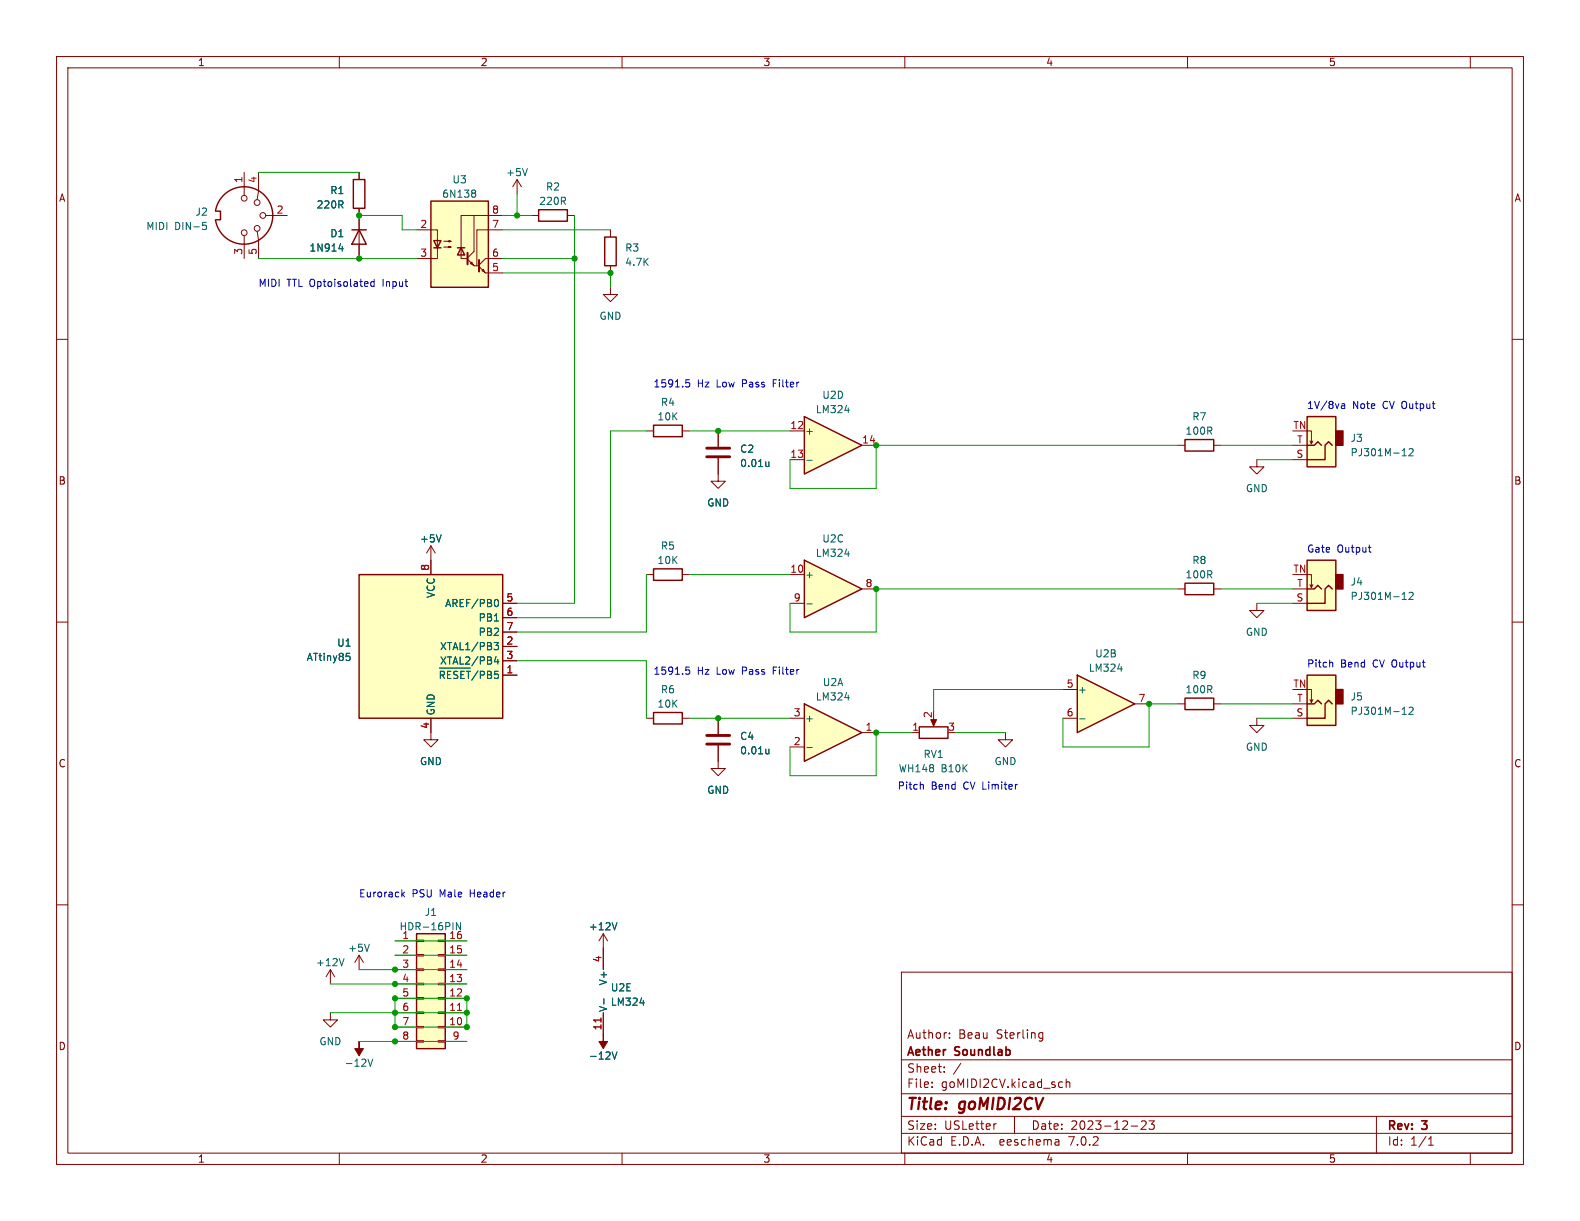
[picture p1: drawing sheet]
<svg xmlns="http://www.w3.org/2000/svg" width="279mm" height="216mm" viewBox="0 0 279 216" stroke-linecap="round" stroke-linejoin="round" font-family="sans-serif">
<g fill="none" stroke="#840000" stroke-width=".18">
<path d="M10 10h259.4v195.9h-259.4zM12 12h255.4v191.9h-255.4zM60 10v2M110 10v2M160 10v2M210 10v2M260 10v2M10 60h2M267.4 60h2M114.3 76.2h1.3M120.6 76.2h1.3M10 110h2"/>
<path d="M114.3 101.6h1.3M120.6 101.6h1.3M267.4 110h2M10 160h2M267.4 160h2M58.4 179.1v1.2h1.3l-1.3 1.3-1.3-1.3h1.3M58.4 171.5l-.7 1.2M58.4 171.5v2.5M58.4 171.5l.8 1.2M106.7 165.1v6.4M106.7 179.1v3.8M106.7 165.1l-.8 1.3"/>
<path d="M106.7 165.1l.7 1.3M159.4 171.9h108v32h-108zM159.4 197.4h108M159.4 193.4h108M159.4 187.4h108M164.8 192.2v.1M164.8 191.4v.1M167 189.5v.1M167 188.7v.1M167.9 183.5v.1M167.9 182.7v.1M176.2 198.7l-.3 .1"/>
<path d="M179.4 197.4v3M183.8 183.5h.6M183.8 182.7h.6M184.4 182.6v1.2l-.3 .3-.3-.1M187.5 191.3l.4 .1M187.9 192.2l-.4 .1M188.5 191.4l.3-.1 .3 .1 .1 .9M188.5 190.8v1.5M200 199.1h1.2M201.8 198.3l.6-.1 .2 .1 .1 .3-.9 1.1h.9M203.2 198.2h.9l-.5 .6 .4 .1v.7l-.2 .1h-.4l-.2-.1M243.4 197.4v6.5"/>
<path d="M60 203.9v2M110 203.9v2M159.4 200.4h108M160 203.9v2M187 201.5l.3 .2v.8M187.3 202.4l-.5 .1M187.3 201.9h-.5M210 203.9v2M252.6 202.5h.9M252.6 201.4l.4-.4v1.5M260 203.9v2"/>
</g>
<path d="M115.6 75.2h5v2h-5zM115.6 100.6h5v2h-5z" fill="none" stroke="#840000" stroke-width=".25"/>
<path d="M60.8 169.5l-.4 1.3M106.8 176.6v1M109.1 163.1l-.4 1.3M113.2 177.3h.7M108.3 186l.4 1.3 .4-1.3" fill="none" stroke="#006464" stroke-width=".18"/>
<path d="M106.3 180v.7" fill="none" stroke="#a90000" stroke-width=".18"/>
<path d="M106.7 182.9v1.3h.7l-.7 1.2-.8-1.2h.8z" fill="#840000" stroke="#840000" stroke-width=".18"/>
<path d="M190.5 119.4l10.2 5.1-10.2 5z" fill="#ffffc2"/>
<path d="M190.5 119.4l10.2 5.1-10.2 5zM73.7 165.1h5v20.3h-5z" fill="none" stroke="#840000" stroke-width=".25"/>
<g fill="none" stroke="#840000" stroke-width=".18">
<path d="M127 76.2v2.8M127 81v2.8M188 121.9h2.5M188 127h2.5M200.7 124.5h2.5M69.8 166.4h3.9M69.8 179.1h3.9M69.8 176.5h3.9M69.8 174h3.9M69.8 171.5h3.9M69.8 168.9h3.9M73.7 178.9h1.2v.3h-1.2z"/>
<path d="M73.7 176.4h1.2v.3h-1.2zM73.7 173.9h1.2v.2h-1.2zM73.7 171.3h1.2v.3h-1.2zM73.7 168.8h1.2v.2h-1.2zM73.7 166.2h1.2v.3h-1.2zM77.5 178.9h1.2v.3h-1.2zM77.5 176.4h1.2v.3h-1.2zM77.5 173.9h1.2v.2h-1.2zM77.5 171.3h1.2v.3h-1.2zM77.5 168.8h1.2v.2h-1.2zM77.5 166.2h1.2v.3h-1.2zM78.7 166.4h3.8"/>
<path d="M78.7 179.1h3.8M78.7 176.5h3.8M78.7 174h3.8M78.7 171.5h3.8M78.7 168.9h3.8M69.8 181.6h3.9M69.8 184.2h3.9M73.7 184h1.2v.3h-1.2zM73.7 181.5h1.2v.2h-1.2zM77.5 184h1.2v.3h-1.2zM77.5 181.5h1.2v.2h-1.2zM78.7 181.6h3.8"/>
<path d="M78.7 184.2h3.8"/>
</g>
<path d="M136 81.7v.8M136 82.4l-.4 .1M197.7 118.3h.8M190.9 127.1h1M81.4 163.1v1.3l-.7-1.3v1.3" fill="none" stroke="#006464" stroke-width=".18"/>
<path d="M125 79.2h4M125 80.8h4" fill="none" stroke="#840000" stroke-width=".51"/>
<path d="M73.7 165.1h5v20.3h-5z" fill="#ffffc2" stroke="#ffffc2" stroke-width=".18"/>
<path d="M80.9 178.7h.7" fill="none" stroke="#a90000" stroke-width=".18"/>
<path d="M142.2 124.5l10.2 5-10.2 5.1z" fill="#ffffc2"/>
<path d="M142.2 124.5l10.2 5-10.2 5.1z" fill="none" stroke="#840000" stroke-width=".25"/>
<path d="M139.7 132.1h2.5M139.7 127h2.5M152.4 129.5h2.5" fill="none" stroke="#840000" stroke-width=".18"/>
<path d="M142.7 132.2h.9M149.4 123.4h.8" fill="none" stroke="#006464" stroke-width=".18"/>
<path d="M142.2 73.7l10.2 5-10.2 5.1z" fill="#ffffc2"/>
<path d="M142.2 73.7l10.2 5-10.2 5.1z" fill="none" stroke="#840000" stroke-width=".25"/>
<path d="M139.7 76.2h2.5M152.4 78.7h2.5M127 83.8v1.3h1.3l-1.3 1.3-1.3-1.3h1.3M139.7 81.3h2.5" fill="none" stroke="#840000" stroke-width=".18"/>
<path d="M149.4 72.6h.8M142.7 81.4h.9" fill="none" stroke="#006464" stroke-width=".18"/>
<path d="M142.2 99.1l10.2 5-10.2 5.1z" fill="#ffffc2"/>
<g fill="none" stroke="#840000" stroke-width=".25">
<path d="M38.1 37.3a5.1 5.1 0 0 1 7.8-3.5 5.1 5.1 0 0 1 0 8.6 5.1 5.1 0 0 1-7.8-3.5M38.2 37.3h.8v1.6h-.8M62.5 31.8h2v5h-2zM76.2 35.6h10.2v15.2h-10.2zM95.2 37.1h5.1v2h-5.1zM62.2 40.6h2.6M63.5 40.6l1.3 2.6h-2.6zM76.7 42.5h1.3l-.7 1.3zM76.7 43.8h1.3M80.9 43.8h1.3M81.5 43.8l.7 1.3h-1.3zM106.9 41.9h2.1v5.1h-2.1z"/>
<path d="M209.5 77.7h5.1v2.1h-5.1zM231.1 73.7h5.1v8.9h-5.1zM231.1 78.7h1.3l.6-.6 .7 .6M235.6 78.7l-.7-.6-.6 .6v2.6h-3.2M142.2 99.1l10.2 5-10.2 5.1zM231.1 99.1h5.1v8.9h-5.1zM63.5 101.6h25.4v25.4h-25.4zM209.5 103.1h5.1v2.1h-5.1zM231.1 119.4h5.1v8.9h-5.1zM231.1 104.1h1.3l.6-.6 .7 .6M235.6 104.1l-.7-.6-.6 .6v2.6h-3.2M115.6 126h5v2h-5z"/>
<path d="M162.6 128.5h5v2.1h-5zM209.5 123.4h5.1v2.1h-5.1zM231.1 124.5h1.3l.6-.7 .7 .7M235.6 124.5l-.7-.7-.6 .7v2.5h-3.2"/>
</g>
<g fill="none" stroke="#840000" stroke-width=".18">
<path d="M43.2 30.5v4M45.7 30.5v3.3l-.2 1.5M47 38.1h3.8M63.5 30.5v1.3M63.5 36.8v8.9M83.8 38.1h-2.3v7.6h1M88.9 38.1h-5.1v6.4l-1.1 1.1M91.4 31.8l-.7 1.2M91.4 31.8v2.5M91.4 31.8l.8 1.2M94 38.1h1.2M100.3 38.1h1.3"/>
<path d="M43.2 41.7v4M45.5 40.9l.2 1.5v3.3M73.7 40.6h3.6v5.1h-3.6M78.5 43.7h1.3l-.4 .1v-.2l.4 .1M78.5 42.7h1.3l-.4 .1v-.3l.4 .2M82.7 45.8l1.1 1.2h.7M83.2 46.6l.2-.2 .3 .5zM84.7 47.1l1.2 1.2h3M85.5 47.6l.2 .5-.5-.2zM88.9 40.6h-4.6v6.4M88.9 45.7h-3l-1.2 1.2M107.9 50.8v1.3h1.3l-1.3 1.2-1.2-1.2h1.2"/>
<path d="M107.9 40.6v1.3M107.9 47v1.3M127 76.2v2.8M208.3 78.7h1.2M214.6 78.7h1.3M228.6 78.7h2.5M231.1 76.2h.8v2.3l.3-.5M231.6 78l.3 .5M76.2 96.5v5.1M76.2 96.5l-.8 1.3M76.2 96.5l.8 1.3M127 81v2.8"/>
<path d="M222.2 81.3v1.3h1.3l-1.3 1.2-1.2-1.2h1.2M228.6 81.3h2.5M88.9 106.7h2.5M88.9 119.4h2.5M88.9 114.3h2.5M88.9 116.8h2.5M88.9 109.2h2.5M88.9 111.8h2.5M139.7 101.6h2.5M139.7 106.7h2.5M152.4 104.1h2.5M208.3 104.1h1.2"/>
<path d="M214.6 104.1h1.3M222.2 106.7v1.3h1.3l-1.3 1.2-1.2-1.2h1.2M228.6 104.1h2.5M228.6 106.7h2.5M231.1 101.6h.8v2.3l.3-.5M231.6 103.4l.3 .5M76.2 127v3.8h1.3l-1.3 1.3-1.3-1.3h1.3M114.3 127h1.3M120.6 127h1.3M127 131.8v4.1h1.3l-1.3 1.3-1.3-1.3h1.3M127 127v2.8M161.3 129.5h1.3"/>
<path d="M165.1 127v1M177.8 129.5v1.3h1.3l-1.3 1.3-1.3-1.3h1.3M208.3 124.5h1.2M214.6 124.5h1.3M222.2 127v1.3h1.3l-1.3 1.2-1.2-1.2h1.2M228.6 127h2.5M228.6 124.5h2.5M231.1 121.9h.8v2.3l.3-.5M231.6 123.7l.3 .5M63.5 168.9l-.8 1.3M63.5 168.9v2.6M63.5 168.9l.8 1.3"/>
<path d="M106.7 167.6v3.9M106.7 179.1v3.8"/>
<circle cx="43.2" cy="35.1" r=".51"/>
<circle cx="45.5" cy="35.8" r=".51"/>
<circle cx="46.5" cy="38.1" r=".51"/>
<circle cx="43.2" cy="41.1" r=".51"/>
<circle cx="45.5" cy="40.4" r=".51"/>
</g>
<g fill="none" stroke="#006464" stroke-width=".18">
<path d="M35.9 39.3h.6M36 39.8h.3l.2 .2-.1 .5-.4 .1M83.9 33.6l.2 .2-.2 .4 .2 .2v.2l-.2 .3M93.3 29.8l-.5 1.3M59.9 44h.8M60.5 43.6v.8M249.2 79.4l.5-.1 .2 .4-.8 .9h.8M78 94.6l-.4 1.2M136 81.7v.8M136 82.4l-.4 .1M149.4 98h.8M248 80.6h.7"/>
<path d="M61.3 115.5h.6M61.7 116l.2 .2v.4l-.2 .2M77.7 118.1h5.5M78.6 118.9l-.2-.2h-.5v1.3M79.7 118.7h-.6v1.3M81 118.8l-.5-.1-.3 .2M82.1 118.7h-.6v1.3M82.5 118.7h.7M82.8 118.7v1.3M84.5 118.6l-1.1 1.7M85.7 118.9l-.3-.2h-.5v1.3M86.9 118.9l-.3-.2h-.4v1.3"/>
<path d="M87.4 113.6h.8l-.5 .5 .4 .1v.6l-.2 .1-.5-.1M87.4 109.8h.8M87.6 106.1l.1-.1a.68 .68 0 0 1 .5 .6 .68 .68 0 0 1-.5 .7l-.1-.1M87.7 116.1l-.3 .9h.8M88 116.6v.8M88.1 118.7h-.6l-.1 .6M142.7 106.8h.9M248 106h.7M249.2 104.8l.5-.1 .2 .4-.8 .9h.8M136 132.5v.8M136 133.2l-.4 .1M248 126.3h.7"/>
<path d="M249.2 125.2l.5-.2 .2 .4-.8 .9h.8M65.3 167l-.4 1.2M106.8 176.6v1M109.1 163.1l-.4 1.3M113.2 177.3h.7M65.1 187.3l.4 1.2 .4-1.2M108.3 186l.4 1.3 .4-1.3"/>
</g>
<g fill="#840000" stroke="#840000" stroke-width=".18">
<path d="M63.5 184.2v1.2h.8l-.8 1.3-.8-1.3h.8z"/>
<path d="M164.6 127.3h1l-.5 1.1z"/>
</g>
<g fill="#ffffc2" stroke="#ffffc2" stroke-width=".18">
<path d="M231.1 119.4h5.1v8.9h-5.1z"/>
<path d="M231.1 99.1h5.1v8.9h-5.1z"/>
<path d="M63.5 101.6h25.4v25.4h-25.4z"/>
<path d="M231.1 73.7h5.1v8.9h-5.1z"/>
<path d="M76.2 35.6h10.2v15.2h-10.2z"/>
</g>
<g fill="#840000" stroke="#840000" stroke-width=".25">
<path d="M236.2 121.9h1.3v2.6h-1.3z"/>
<path d="M236.2 101.6h1.3v2.5h-1.3z"/>
<path d="M236.2 76.2h1.3v2.5h-1.3z"/>
</g>
<path d="M125 130h4M125 131.6h4" fill="none" stroke="#840000" stroke-width=".51"/>
<path d="M82.7 44.7v2M84.7 46v2" fill="none" stroke="#840000" stroke-width=".36"/>
<g fill="none" stroke="#0000c2" stroke-width=".18">
<path d="M66.2 49.4v1.2M66.2 49.9l-.4-.1-.2 .2 .1 .6h.5M121.3 67.2h.6M121.4 67.6h.3l.3 .3-.1 .4-.5 .1M237.2 72.1l.2 .1h.4M237.2 71.4h.5l.1 .8M237.8 71.7l-.4 .1-.2 .1M242 96.8h.4M242.3 97.6h.1M121.3 118h.6M121.4 118.4h.3l.3 .3-.1 .4-.5 .1M235.5 117.1l.2 .2v.7"/>
<path d="M163.1 138.7l.2 .2v.6M179.8 138.7h.1M71.2 158.1l.3 .5M71.5 157.7l-.4 .5"/>
</g>
<g fill="none" stroke="#009600" stroke-width=".18">
<path d="M45.7 30.5h17.8M63.5 38.1h7.6v2.5h2.6M88.9 38.1h5.1M91.4 34.3v3.8M101.6 38.1v68.6h-10.2M45.7 45.7h28M88.9 45.7h12.7M88.9 48.3h19v2.5M88.9 40.6h19M114.3 76.2h-6.4v33h-16.5M121.9 76.2h17.8M208.3 78.7h-53.4v7.7h-15.2v-5.1"/>
<path d="M215.9 78.7h12.7M222.2 81.3h6.4M91.4 116.8h22.9v10.2M114.3 101.6v10.2h-22.9M121.9 101.6h17.8M208.3 104.1h-53.4v7.7h-15.2v-5.1M215.9 104.1h12.7M222.2 106.7h6.4M121.9 127h17.8M161.3 129.5h-6.4v7.7h-15.2v-5.1M168.9 129.5h8.9M188 121.9h-22.9v3.8"/>
<path d="M208.3 124.5h-5.1v7.6h-15.2v-5.1M215.9 124.5h12.7M222.2 127h6.4M58.4 174h24.1M58.4 179.1h24.1M63.5 171.5h19M69.8 176.5h12.7v5.1h-12.7zM69.8 168.9h12.7M69.8 166.4h12.7M63.5 184.2h19"/>
</g>
<path d="M106.3 180v.7" fill="none" stroke="#a90000" stroke-width=".18"/>
<g fill="#009600" stroke="#009600" stroke-width=".18">
<circle cx="82.5" cy="181.6" r=".46"/>
<circle cx="82.5" cy="179.1" r=".46"/>
<circle cx="69.8" cy="184.2" r=".46"/>
<circle cx="69.8" cy="171.5" r=".46"/>
<circle cx="69.8" cy="174" r=".46"/>
<circle cx="82.5" cy="176.5" r=".46"/>
<circle cx="69.8" cy="181.6" r=".46"/>
<circle cx="69.8" cy="179.1" r=".46"/>
<circle cx="69.8" cy="176.5" r=".46"/>
<circle cx="154.9" cy="129.5" r=".46"/>
<circle cx="154.9" cy="78.7" r=".46"/>
<circle cx="154.9" cy="104.1" r=".46"/>
<circle cx="127" cy="76.2" r=".46"/>
<circle cx="127" cy="127" r=".46"/>
<circle cx="63.5" cy="45.7" r=".46"/>
<circle cx="63.5" cy="38.1" r=".46"/>
<circle cx="101.6" cy="45.7" r=".46"/>
<circle cx="91.4" cy="38.1" r=".46"/>
<circle cx="107.9" cy="48.3" r=".46"/>
<circle cx="203.2" cy="124.5" r=".46"/>
</g>
<g font-size="2.8" fill="#840000">
<text x="160.4" y="196.7">Title:</text>
<text x="169.8" y="196.7">goMIDI2CV</text>
</g>
<g font-size="2.1" fill="#840000">
<text x="160.4" y="183.8">Author:</text>
<text x="169.5" y="183.8">Beau</text>
<text x="176.2" y="183.8">Sterling</text>
<text x="160.4" y="189.8">Sheet:</text>
<text x="160.4" y="187">Aether</text>
<text x="168.6" y="189.8">/</text>
<text x="169" y="187">Soundlab</text>
<text x="160.4" y="192.5">File:</text>
<text x="166.4" y="192.5">goMIDI2CV.kicad_sch</text>
<text x="160.4" y="202.7">KiCad</text>
<text x="160.4" y="199.9">Size:</text>
<text x="167" y="199.9">USLetter</text>
<text x="168.1" y="202.7">E.D.A.</text>
<text x="176.8" y="202.7">eeschema</text>
<text x="182.4" y="199.9">Date:</text>
<text x="189.1" y="202.7">7.0.2</text>
<text x="189.3" y="199.9">2023-12-23</text>
<text x="245.4" y="200.1">Rev:</text>
<text x="245.4" y="202.7">Id:</text>
<text x="249.4" y="202.7">1/1</text>
<text x="251.6" y="200.1">3</text>
</g>
<g font-size="1.8" fill="#840000">
<text x="35" y="11.8">1</text>
<text x="85" y="11.8">2</text>
<text x="135" y="11.8">3</text>
<text x="185" y="11.8">4</text>
<text x="235" y="11.8">5</text>
<text x="10.4" y="35.8">A</text>
<text x="267.8" y="35.8">A</text>
<text x="10.3" y="85.8">B</text>
<text x="267.7" y="85.8">B</text>
<text x="10.3" y="135.8">C</text>
<text x="267.7" y="135.8">C</text>
<text x="10.3" y="185.8">D</text>
<text x="267.7" y="185.8">D</text>
<text x="35" y="205.7">1</text>
<text x="85" y="205.7">2</text>
<text x="135" y="205.7">3</text>
<text x="185" y="205.7">4</text>
<text x="235" y="205.7">5</text>
</g>
<g font-size="1.8" fill="#a90000">
<text x="42.9" y="32.4" transform="rotate(-90 42.9 32.4)">1</text>
<text x="45.5" y="32.4" transform="rotate(-90 45.5 32.4)">4</text>
<text x="48.9" y="37.8">2</text>
<text x="74.3" y="40.4">2</text>
<text x="87" y="40.4">7</text>
<text x="87" y="37.8">8</text>
<text x="42.9" y="45.1" transform="rotate(-90 42.9 45.1)">3</text>
<text x="45.5" y="45.1" transform="rotate(-90 45.5 45.1)">5</text>
<text x="74.3" y="45.5">3</text>
<text x="87" y="45.5">6</text>
<text x="87" y="48">5</text>
<text x="139.7" y="75.9">12</text>
<text x="228.7" y="75.9">TN</text>
<text x="139.7" y="81">13</text>
<text x="152.4" y="78.5">14</text>
<text x="229.2" y="81">S</text>
<text x="229.3" y="78.5">T</text>
<text x="75.9" y="101" transform="rotate(-90 75.9 101)">8</text>
<text x="139.7" y="101.3">10</text>
<text x="228.7" y="101.3">TN</text>
<text x="89.5" y="106.4">5</text>
<text x="140.3" y="106.4">9</text>
<text x="153" y="103.9">8</text>
<text x="229.2" y="106.4">S</text>
<text x="229.3" y="103.9">T</text>
<text x="89.5" y="109">6</text>
<text x="89.5" y="111.5">7</text>
<text x="89.5" y="119.1">1</text>
<text x="89.5" y="114">2</text>
<text x="89.5" y="116.6">3</text>
<text x="188.6" y="121.7">5</text>
<text x="201.3" y="124.2">7</text>
<text x="228.7" y="121.7">TN</text>
<text x="229.3" y="124.2">T</text>
<text x="75.9" y="128.9" transform="rotate(-90 75.9 128.9)">4</text>
<text x="140.3" y="131.8">2</text>
<text x="140.3" y="126.7">3</text>
<text x="153" y="129.3">1</text>
<text x="161.3" y="129.3">1</text>
<text x="164.8" y="127" transform="rotate(-90 164.8 127)">2</text>
<text x="167.6" y="129.3">3</text>
<text x="188.6" y="126.7">6</text>
<text x="229.2" y="126.7">S</text>
<text x="71.1" y="166.1">1</text>
<text x="79.4" y="166.1">16</text>
<text x="71.1" y="168.7">2</text>
<text x="71.1" y="171.2">3</text>
<text x="71.1" y="173.7">4</text>
<text x="79.4" y="173.7">13</text>
<text x="79.4" y="171.2">14</text>
<text x="79.4" y="168.7">15</text>
<text x="106.4" y="170.2" transform="rotate(-90 106.4 170.2)">4</text>
<text x="71.1" y="176.3">5</text>
<text x="71.1" y="178.8">6</text>
<text x="79.4" y="178.8">11</text>
<text x="79.4" y="176.3">12</text>
<text x="71.1" y="181.4">7</text>
<text x="71.1" y="183.9">8</text>
<text x="79.4" y="181.4">10</text>
<text x="80" y="183.9">9</text>
<text x="106.4" y="182.2" transform="rotate(-90 106.4 182.2)">11</text>
</g>
<g font-size="1.8" fill="#006464">
<text x="58.3" y="34.5">R1</text>
<text x="78.1" y="35.1">6N138</text>
<text x="79.9" y="32.6">U3</text>
<text x="89.4" y="31.3">+5V</text>
<text x="96.5" y="33.8">R2</text>
<text x="25.8" y="40.8">MIDI</text>
<text x="30.8" y="40.8">DIN-5</text>
<text x="34.5" y="38.3">J2</text>
<text x="55.9" y="37">220R</text>
<text x="95.3" y="36.4">220R</text>
<text x="54.7" y="44.6">1N914</text>
<text x="58.3" y="42.1">D1</text>
<text x="110.5" y="44.6">R3</text>
<text x="110.5" y="47.2">4.7K</text>
<text x="106" y="56.7">GND</text>
<text x="116.8" y="71.9">R4</text>
<text x="145.4" y="70.7">U2D</text>
<text x="116.2" y="74.5">10K</text>
<text x="142.4" y="77">+</text>
<text x="144.2" y="73.2">LM324</text>
<text x="209.6" y="77">100R</text>
<text x="210.8" y="74.5">R7</text>
<text x="130.8" y="80.2">C2</text>
<text x="130.8" y="82.7">0.01u</text>
<text x="238.8" y="78.3">J3</text>
<text x="238.8" y="80.8">PJ301M-12</text>
<text x="125" y="89.7">GND</text>
<text x="220.3" y="87.2">GND</text>
<text x="74.2" y="96.1">+5V</text>
<text x="116.2" y="99.9">10K</text>
<text x="116.8" y="97.3">R5</text>
<text x="144.2" y="98.6">LM324</text>
<text x="145.4" y="96.1">U2C</text>
<text x="210.8" y="99.9">R8</text>
<text x="77" y="105.9" transform="rotate(-90 77 105.9)">VCC</text>
<text x="78.6" y="107.5">AREF/PB0</text>
<text x="142.4" y="102.4">+</text>
<text x="209.6" y="102.4">100R</text>
<text x="238.8" y="103.7">J4</text>
<text x="238.8" y="106.2">PJ301M-12</text>
<text x="84.5" y="110">PB1</text>
<text x="84.5" y="112.6">PB2</text>
<text x="220.3" y="112.6">GND</text>
<text x="54.2" y="117">ATtiny85</text>
<text x="59.6" y="114.5">U1</text>
<text x="77.7" y="115.1">XTAL1/PB3</text>
<text x="77.7" y="117.7">XTAL2/PB4</text>
<text x="192.5" y="118.9">LM324</text>
<text x="193.6" y="116.4">U2B</text>
<text x="77.4" y="120.8">~{RESET}/PB5</text>
<text x="116.2" y="125.3">10K</text>
<text x="116.8" y="122.7">R6</text>
<text x="144.2" y="124">LM324</text>
<text x="145.4" y="121.5">U2A</text>
<text x="190.6" y="122.7">+</text>
<text x="209.6" y="122.7">100R</text>
<text x="210.8" y="120.2">R9</text>
<text x="238.8" y="124">J5</text>
<text x="77" y="126.5" transform="rotate(-90 77 126.5)">GND</text>
<text x="130.8" y="131">C4</text>
<text x="142.4" y="127.8">+</text>
<text x="238.8" y="126.6">PJ301M-12</text>
<text x="74.2" y="135.4">GND</text>
<text x="130.8" y="133.5">0.01u</text>
<text x="158.9" y="136.7">WH148</text>
<text x="163.3" y="134.2">RV1</text>
<text x="166.4" y="136.7">B10K</text>
<text x="175.8" y="135.4">GND</text>
<text x="220.3" y="132.9">GND</text>
<text x="125" y="140.5">GND</text>
<text x="70.6" y="164.7">HDR-16PIN</text>
<text x="75" y="162.1">J1</text>
<text x="104.1" y="164.7">+12V</text>
<text x="55.8" y="171">+12V</text>
<text x="61.5" y="168.5">+5V</text>
<text x="107.5" y="178.9" transform="rotate(-90 107.5 178.9)">V-</text>
<text x="107.5" y="174.4" transform="rotate(-90 107.5 174.4)">V+</text>
<text x="108" y="175.5">U2E</text>
<text x="108" y="178">LM324</text>
<text x="56.4" y="185">GND</text>
<text x="60.9" y="188.8">-12V</text>
<text x="104.1" y="187.5">-12V</text>
</g>
<g font-size="1.8" fill="#0000c2">
<text x="45.7" y="50.8">MIDI</text>
<text x="50.7" y="50.8">TTL Optoisolated</text>
<text x="67.8" y="50.8">Input</text>
<text x="115.6" y="68.6">1591.5</text>
<text x="123.3" y="68.6">Hz</text>
<text x="126.8" y="68.6">Low</text>
<text x="131.4" y="68.6">Pass</text>
<text x="136.9" y="68.6">Filter</text>
<text x="231.1" y="72.4">1V/8va</text>
<text x="239.2" y="72.4">Note</text>
<text x="244.6" y="72.4">CV Output</text>
<text x="231.1" y="97.8">Gate</text>
<text x="236.5" y="97.8">Output</text>
<text x="115.6" y="119.4">1591.5</text>
<text x="123.3" y="119.4">Hz</text>
<text x="126.8" y="119.4">Low</text>
<text x="131.4" y="119.4">Pass</text>
<text x="136.9" y="119.4">Filter</text>
<text x="231.1" y="118.1">Pitch</text>
<text x="237.1" y="118.1">Bend</text>
<text x="242.8" y="118.1">CV Output</text>
<text x="158.7" y="139.7">Pitch</text>
<text x="164.7" y="139.7">Bend</text>
<text x="170.4" y="139.7">CV Limiter</text>
<text x="63.5" y="158.8">Eurorack</text>
<text x="72.9" y="158.8">PSU</text>
<text x="77.8" y="158.8">Male</text>
<text x="83.2" y="158.8">Header</text>
</g>
</svg>
